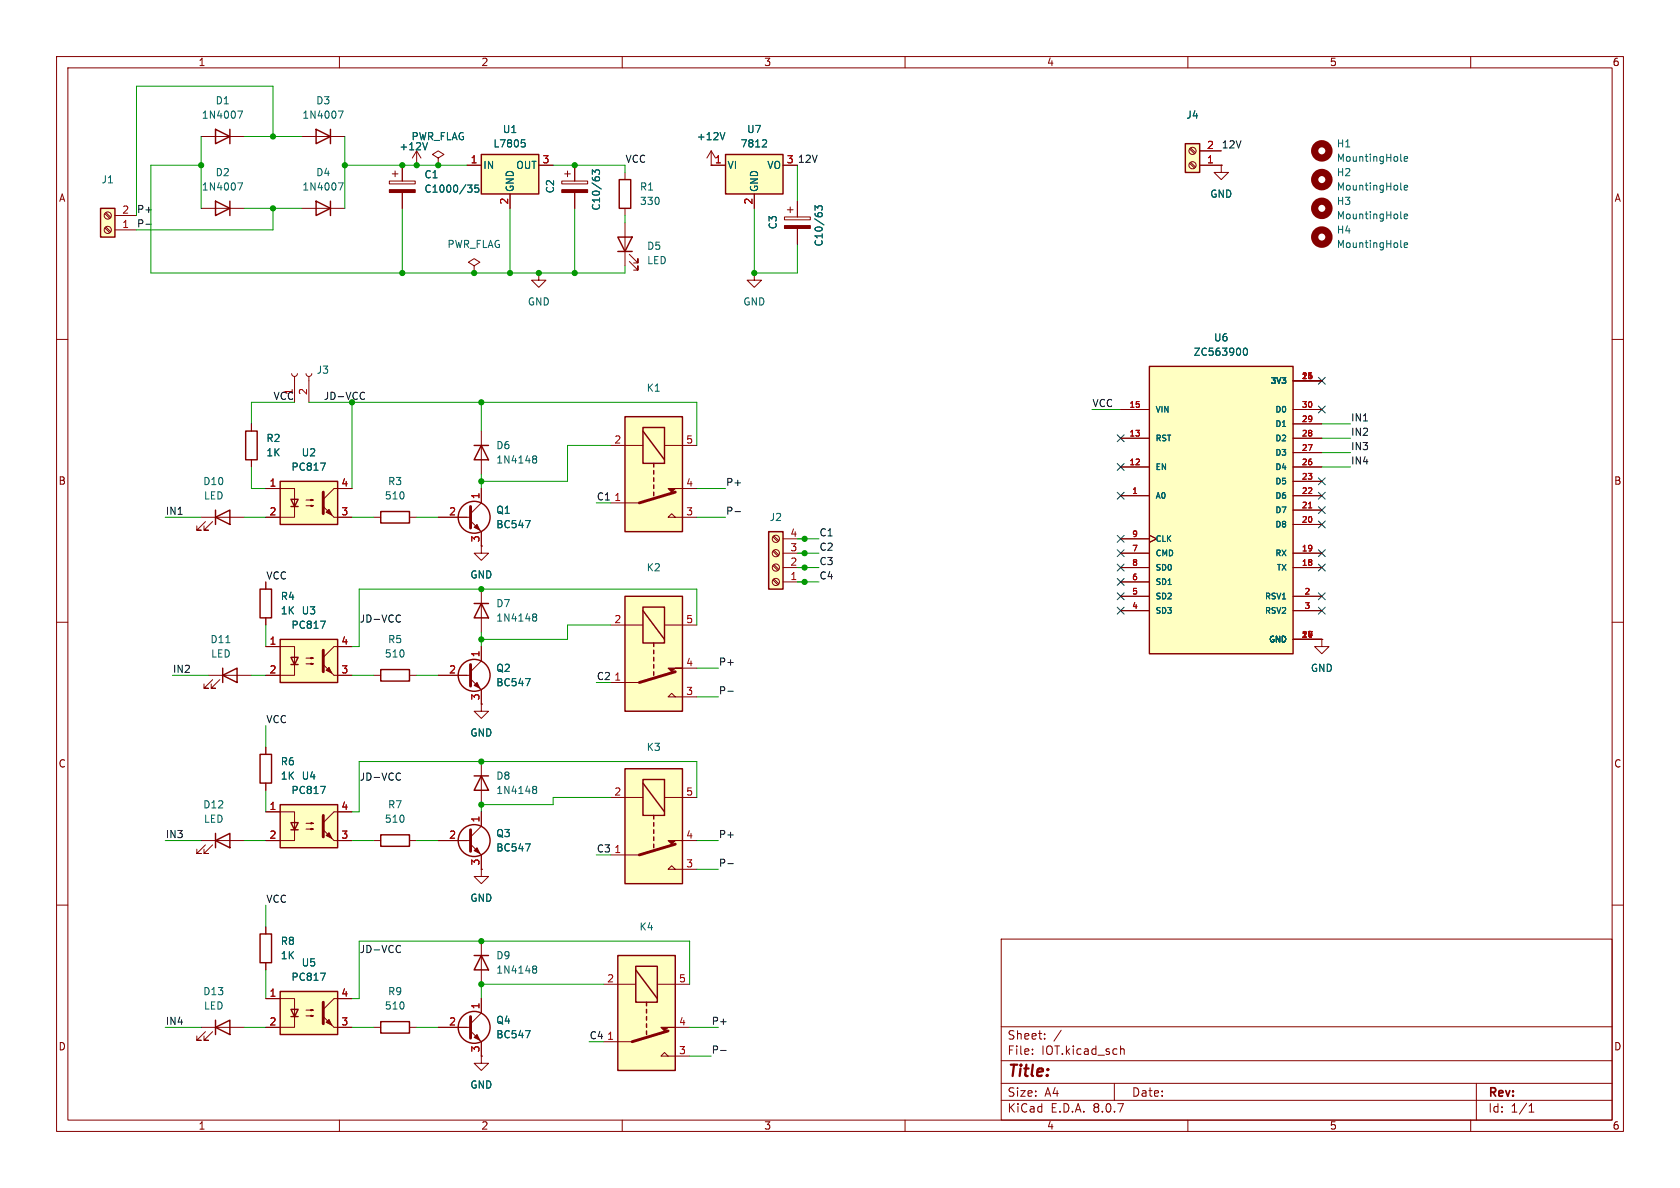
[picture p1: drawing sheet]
<svg xmlns="http://www.w3.org/2000/svg" width="297mm" height="210mm" viewBox="0 0 297 210" stroke-linecap="round" stroke-linejoin="round" font-family="sans-serif">
<g fill="none" stroke="#840000" stroke-width=".18">
<path d="M10 10h277v190h-277zM12 12h273v186h-273zM60 10v2M110 10v2M160 10v2M210 10v2M260 10v2M10 60h2M285 60h2M10 110h2M285 110h2M10 160h2"/>
<path d="M177 166h108v32h-108zM285 160h2M60 198v2M110 198v2M160 198v2M177 194.5h108M177 191.5h108M177 187.5h108M177 181.5h108M182.5 186.3v.1M182.5 185.5v.1M184.7 183.6v.1"/>
<path d="M184.7 182.8v.1M187.6 182.1l-1.3 2M197 191.5v3M198.1 184.9v1.5M198.1 185.5l.2-.1 .4 .1v.9M210 198v2M260 198v2M261 191.5v6.5M270.3 196.6h.9M270.3 195.5l.4-.4v1.5"/>
</g>
<path d="M49.5 142.2h10.2v7.7h-10.2z" fill="#ffffc2"/>
<g fill="none" stroke="#840000" stroke-width=".25">
<path d="M38.1 22.9l2.5 1.2-2.5 1.3zM40.6 22.9v2.5M49.5 142.2h10.2v7.7h-10.2zM51.4 145.4h1.3l-.6 1.3zM51.4 146.7h1.3"/>
<circle cx="83.8" cy="119.4" r="2.82"/>
</g>
<path d="M35.6 24.1h7.6M77.5 119.4h5.7M85.1 114.3v2.5l-1.9 1.9M83.2 120l1.9 1.9v2.6M47 143.5h5.1v5.1h-5.1M54.1 146.6h1.3l-.4 .1v-.3l.4 .2M54.1 145.5h1.3l-.4 .2v-.3l.4 .1M59.1 148.6h3.1M62.2 143.5h-3.1l-2 1.9M85.1 153.7v1.2h1.3l-1.3 1.3-1.3-1.3h1.3M85.1 153.7h.1" fill="none" stroke="#840000" stroke-width=".18"/>
<g fill="#840000" stroke="#840000" stroke-width=".18">
<path d="M57.1 146.7l2 1.9z"/>
<path d="M58.2 147.2l.5 1-1-.5z"/>
<path d="M83.8 121.2l.5-.5 .5 1z"/>
</g>
<path d="M83.2 117.5v3.8M57.1 144.1v3.9" fill="none" stroke="#840000" stroke-width=".51"/>
<path d="M42 19.6h.9l-.6 1.3M92.9 120h.8l-.5 1.2M56.7 139h.8l-.5 1.3" fill="none" stroke="#006464" stroke-width=".18"/>
<path d="M203.2 64.8h25.4v50.8h-25.4z" fill="#ffffc2"/>
<path d="M109.5 31.8h2v5h-2zM203.2 64.8h25.4v50.8h-25.4zM67.3 118.4h5.1v2h-5.1z" fill="none" stroke="#840000" stroke-width=".25"/>
<g fill="none" stroke="#840000" stroke-width=".18">
<path d="M110.5 30.5v1.3M110.5 36.8v1.3M138.7 38.4h4.6v.5h-4.6zM139.2 37.1h1M139.7 36.6v1M141 35.6v2.8M141 40.4v2.8M198.1 77.5h5.1M198.1 72.4h5.1M228.6 67.3h5.1M228.6 77.5h5.1M228.6 72.4h5.1"/>
<path d="M228.6 74.9h5.1M198.1 87.6h5.1M198.1 82.6h5.1M198.1 97.8h5.1M198.1 95.3h5.1M203.2 94.6l1.3 .7-1.3 .6M228.6 87.6h5.1M228.6 82.6h5.1M228.6 97.8h5.1M228.6 92.7h5.1M228.6 90.2h5.1M228.6 85.1h5.1"/>
<path d="M228.6 80h5.1M66 119.4h1.3M72.4 119.4h1.3M198.1 100.3h5.1M198.1 105.4h5.1M198.1 108h5.1M198.1 102.9h5.1M228.6 113h5.1M228.6 100.3h5.1M228.6 105.4h5.1M228.6 108h5.1"/>
</g>
<path d="M231.3 89.8h.6" fill="none" stroke="#a90000" stroke-width=".18"/>
<path d="M144.1 37.2v-.8l.5 .4 .1-.4h.5l.2 .2-.2 .6M219.9 61.7l.2-.2a.68 .68 0 0 1 .4 .7 .68 .68 0 0 1-.4 .6l-.2-.1-.1-.4z" fill="none" stroke="#006464" stroke-width=".18"/>
<path d="M138.7 39.9h4.6v.5h-4.6z" fill="#840000" stroke="#840000" stroke-width=".18"/>
<path d="M17.8 36.8h2.5v5.1h-2.5z" fill="#ffffc2"/>
<path d="M17.8 36.8h2.5v5.1h-2.5z" fill="none" stroke="#840000" stroke-width=".25"/>
<g fill="none" stroke="#840000" stroke-width=".18">
<path d="M18.5 37.8l.9 .8M18.7 37.6l.9 .8M20.3 38.1h3.8M18.5 40.3l.9 .8M18.7 40.1l.9 .9M20.3 40.6h3.8"/>
<circle cx="19" cy="38.1" r=".63"/>
<circle cx="19" cy="40.6" r=".63"/>
</g>
<circle cx="233.7" cy="26.7" r="1.27" fill="none" stroke="#840000" stroke-width="1.3"/>
<path d="M247.6 28.3l.2 .2M248.2 28.1l.6-.1v-.3h-.4l-.2 .2 .1 .6h.5" fill="none" stroke="#006464" stroke-width=".18"/>
<path d="M209.5 25.4h2.6v5.1h-2.6z" fill="#ffffc2"/>
<g fill="none" stroke="#840000" stroke-width=".25">
<path d="M55.9 35.6l2.5 1.2-2.5 1.3zM58.4 35.6v2.5M209.5 25.4h2.6v5.1h-2.6zM109.2 41.9h2.6l-1.3 2.6zM109.2 44.5h2.6M38.1 91.4l2.5-1.2v2.5zM38.1 90.2v2.5M39.4 119.4l2.5-1.3v2.6zM39.4 118.1v2.6M38.1 148.6l2.5-1.3v2.6zM38.1 147.3v2.6M83.8 168.9h2.6"/>
<path d="M85.1 168.9l1.3 2.6h-2.6z"/>
<circle cx="83.8" cy="181.6" r="2.82"/>
</g>
<g fill="none" stroke="#840000" stroke-width=".18">
<path d="M53.3 36.8h7.7M68.8 32h4.6v.5h-4.6zM69.3 30.7h1.1M69.8 30.2v1M71.1 29.2v2.8M71.1 34v2.8M73.7 29.2h.1M73.7 26.7l-.8 1.2M73.7 26.7v2.5M73.7 26.7l.7 1.2M77.5 27.9l1-.6-1-.6-1 .6 1 .6v1.3M77.5 29.2h.1"/>
<path d="M110.5 39.4v7.6M210.3 26.3l.9 .9M210.3 28.9l.9 .8M210.5 26.2l.9 .8M210.5 28.7l.9 .8M212.1 29.2h3.8M212.1 26.7h3.8M215.9 29.2v1.3h1.3l-1.3 1.3-1.3-1.3h1.3M215.9 29.2h.1M83.8 47l1-.6-1-.7-1 .7 1 .6v1.3M83.8 48.3h.1M95.2 48.3v1.2h1.3l-1.3 1.3-1.2-1.3h1.2"/>
<path d="M95.2 48.3h.1M111.3 46.2l1.5 1.6v-.8v.8h-.8M111.3 45l1.5 1.5v-.8v.8h-.8M133.3 48.3v1.2h1.3l-1.3 1.3-1.2-1.3h1.2M133.3 48.3h.1M35.6 91.4h7.6M36.3 92.2l-1.5 1.5h.8h-.8v-.7M37.6 92.2l-1.5 1.5h.7h-.7v-.7M36.8 119.4h7.6M37.6 120.1l-1.5 1.6h.7h-.7v-.8M38.9 120.1l-1.6 1.6h.8h-.8v-.8M85.1 124.5v1.2h1.3l-1.3 1.3-1.3-1.3h1.3"/>
<path d="M85.1 124.5h.1M35.6 148.6h7.6M36.3 149.4l-1.5 1.5h.8h-.8v-.8M37.6 149.4l-1.5 1.5h.7h-.7v-.8M85.1 166.4v7.6M85.1 176.5v2.6l-1.9 1.9M77.5 181.6h5.7M83.2 182.2l1.9 2v2.5M85.1 186.7v1.3h1.3l-1.3 1.2-1.3-1.2h1.3M85.1 186.7h.1"/>
<circle cx="210.8" cy="26.7" r=".63"/>
<circle cx="210.8" cy="29.2" r=".63"/>
</g>
<g fill="none" stroke="#006464" stroke-width=".18">
<path d="M59.8 32.3h.9l-.6 1.3M75.6 25.2l-.5 1.3M82.7 32.7h.7l-.4 .5 .4 .1v.4l-.2 .3h-.4M84.6 32.7h-.6l-.1 .6 .2-.1 .4 .1 .2 .1-.1 .5-.2 .1-.5-.1M247.6 38.5l.2 .2M247.6 33.4l.2 .2M248.2 38.3l.6-.2v-.2l-.4-.1-.2 .2 .1 .6h.5M248.2 33.2l.6-.1v-.3h-.4l-.2 .1 .1 .6h.5M247.6 43.6l.2 .2M248.2 43.3l.6-.1v-.2l-.4-.1-.2 .2 .1 .6h.5M39.9 113.6h.8M94.3 171.2l.1 .1"/>
<path d="M94.3 170.8h.3l.2 .1 .1 .2-.3 .2M94.4 171.3h.2M94.4 171.3l-.1 .1M94.6 171.3l.3 .2-.1 .4-.2 .1h-.3M92.9 182.2h.8l-.5 1.3"/>
</g>
<path d="M83.2 179.7v3.8" fill="none" stroke="#840000" stroke-width=".51"/>
<g fill="#840000" stroke="#840000" stroke-width=".18">
<path d="M83.8 183.4l.5-.5 .5 1z"/>
<path d="M68.8 33.5h4.6v.5h-4.6z"/>
</g>
<g fill="none" stroke="#840000" stroke-width="1.3">
<circle cx="233.7" cy="36.8" r="1.27"/>
<circle cx="233.7" cy="31.7" r="1.27"/>
<circle cx="233.7" cy="41.9" r="1.27"/>
</g>
<path d="M135.9 94h2.5v10.1h-2.5z" fill="#ffffc2"/>
<path d="M135.9 94h2.5v10.1h-2.5zM46 133.4h2v5h-2zM67.3 147.6h5.1v2h-5.1z" fill="none" stroke="#840000" stroke-width=".25"/>
<g fill="none" stroke="#840000" stroke-width=".18">
<path d="M136.7 94.9l.8 .9M136.7 97.5l.8 .8M136.7 100l.8 .8M136.8 94.7l.9 .9M136.8 97.3l.9 .8M136.8 99.8l.9 .9M138.4 97.8h3.8M138.4 95.3h3.8M136.7 102.5l.8 .9M136.8 102.4l.9 .8M138.4 102.9h3.8M138.4 100.3h3.8"/>
<path d="M47 132.1v1.3M47 138.4v1.3M66 148.6h1.3M72.4 148.6h1.3"/>
<circle cx="137.2" cy="95.2" r=".63"/>
<circle cx="137.2" cy="97.8" r=".63"/>
<circle cx="137.2" cy="100.3" r=".63"/>
<circle cx="137.2" cy="102.9" r=".63"/>
</g>
<path d="M109.2 168.9h10.2v20.3h-10.2z" fill="#ffffc2"/>
<path d="M77.5 148.6h5.7M83.2 149.2l1.9 1.9v2.6M85.1 143.5v2.6l-1.9 1.9M106.7 174h5.7M116.2 174h5.7M106.7 184.2h5.1M118.1 186.7l-.6-.6-.7 .6h5.1M119.4 181.6h2.5" fill="none" stroke="#840000" stroke-width=".18"/>
<g fill="none" stroke="#840000" stroke-width=".25">
<path d="M109.2 168.9h10.2v20.3h-10.2zM112.4 170.8h3.8v6.4h-3.8zM112.4 171.5l3.8 5M114.3 177.2v.6M114.3 178.4v.7M114.3 179.7v.6M114.3 181v.6M114.3 182.2v.7"/>
<circle cx="83.8" cy="148.6" r="2.82"/>
</g>
<path d="M83.2 146.7v3.8M118.1 182.2l-6.3 2" fill="none" stroke="#840000" stroke-width=".51"/>
<g fill="#840000" stroke="#840000" stroke-width=".18">
<path d="M116.8 181.6h2.6h-1.3l-.6 .6z"/>
<path d="M83.8 150.4l.5-.5 .5 1z"/>
</g>
<path d="M92.9 149.2h.8l-.5 1.2" fill="none" stroke="#006464" stroke-width=".18"/>
<path d="M49.5 113h10.2v7.7h-10.2z" fill="#ffffc2"/>
<path d="M55.9 22.9l2.5 1.2-2.5 1.3zM58.4 22.9v2.5M46 104.1h2v5.1h-2zM49.5 113h10.2v7.7h-10.2zM51.4 116.2h1.3l-.6 1.3zM51.4 117.5h1.3" fill="none" stroke="#840000" stroke-width=".25"/>
<path d="M53.3 24.1h7.7M47 114.3h5.1v5.1h-5.1M47 102.9v1.2M47 109.2v1.3M54.1 117.3h1.3l-.4 .2v-.3l.4 .1M54.1 116.3h1.3l-.4 .2v-.3l.4 .1M59.1 119.4h3.1M62.2 114.3h-3.1l-2 1.9" fill="none" stroke="#840000" stroke-width=".18"/>
<g fill="#840000" stroke="#840000" stroke-width=".18">
<path d="M57.1 117.5l2 1.9z"/>
<path d="M58.2 118l.5 1-1-.5z"/>
</g>
<path d="M57.1 114.9v3.8" fill="none" stroke="#840000" stroke-width=".51"/>
<path d="M59.8 19.6h.9l-.6 1.3M56.7 109.8h.8l-.5 1.3" fill="none" stroke="#006464" stroke-width=".18"/>
<path d="M128.3 27.3h10.1v7h-10.1z" fill="#ffffc2"/>
<path d="M128.3 27.3h10.1v7h-10.1zM83.8 137.2h2.6M85.1 137.2l1.3 2.5h-2.6zM38.1 181.6l2.5-1.3v2.6zM38.1 180.3v2.6" fill="none" stroke="#840000" stroke-width=".25"/>
<path d="M125.7 29.2h.1M125.7 29.2h2.6M125.7 26.7l-.7 1.2M125.7 26.7v2.5M125.7 26.7l.8 1.2M133.3 34.3v2.5M138.4 29.2h2.6M85.1 134.6v7.6M35.6 181.6h7.6M36.3 182.4l-1.5 1.5h.8h-.8v-.8M37.6 182.4l-1.5 1.5h.7h-.7v-.8" fill="none" stroke="#840000" stroke-width=".18"/>
<path d="M128.1 23.4l-.4 1.3M135.3 24.7l.2 .3v.3l-.8 .7h.8M94.3 139.5l.1 .1M94.3 139.1l.3-.1 .2 .1 .1 .2-.3 .3M94.4 139.6h.2M94.4 139.6h-.1M94.6 139.6l.3 .2-.1 .4-.2 .1-.3-.1" fill="none" stroke="#006464" stroke-width=".18"/>
<path d="M49.5 175.3h10.2v7.6h-10.2z" fill="#ffffc2"/>
<path d="M46 165.1h2v5.1h-2zM49.5 175.3h10.2v7.6h-10.2zM51.4 178.4h1.3l-.6 1.3zM51.4 179.7h1.3" fill="none" stroke="#840000" stroke-width=".25"/>
<path d="M99.3 32h4.6v.5h-4.6zM99.8 30.7h1M100.3 30.2v1M101.6 29.2v2.8M101.6 34v2.8M47 176.5h5.1v5.1h-5.1M47 163.8v1.3M47 170.2v1.3M54.1 179.6h1.3l-.4 .1v-.2l.4 .1M54.1 178.6h1.3l-.4 .1v-.3l.4 .2M62.2 176.5h-3.1l-2 1.9M59.1 181.6h3.1" fill="none" stroke="#840000" stroke-width=".18"/>
<g fill="#840000" stroke="#840000" stroke-width=".18">
<path d="M57.1 179.7l2 1.9z"/>
<path d="M57.7 180.7l.5-.5 .5 1z"/>
<path d="M99.3 33.5h4.6v.5h-4.6z"/>
</g>
<path d="M57.1 177.2v3.8" fill="none" stroke="#840000" stroke-width=".51"/>
<path d="M104.7 30.8v-.8l.5 .5 .1-.4h.6l.1 .2-.1 .5M56.7 172h.8l-.5 1.3" fill="none" stroke="#006464" stroke-width=".18"/>
<path d="M85.1 27.3h10.1v7h-10.1z" fill="#ffffc2"/>
<path d="M85.1 27.3h10.1v7h-10.1z" fill="none" stroke="#840000" stroke-width=".25"/>
<path d="M82.5 29.2h2.6M90.2 34.3v2.5M95.2 29.2h2.6" fill="none" stroke="#840000" stroke-width=".18"/>
<path d="M92.2 24.7h.6M92.3 25.2h.3l.3 .2-.1 .5-.5 .1" fill="none" stroke="#006464" stroke-width=".18"/>
<path d="M110.5 73.7h10.1v20.3h-10.1z" fill="#ffffc2"/>
<path d="M35.6 36.8h7.6M107.9 78.7h5.8M117.5 78.7h5.7M107.9 88.9h5.1M119.4 91.4l-.7-.6-.6 .6h5.1M120.6 86.4h2.6M66 181.6h1.3M72.4 181.6h1.3" fill="none" stroke="#840000" stroke-width=".18"/>
<path d="M38.1 35.6l2.5 1.2-2.5 1.3zM40.6 35.6v2.5M110.5 73.7h10.1v20.3h-10.1zM113.7 75.6h3.8v6.3h-3.8zM113.7 76.2l3.8 5.1M115.6 81.9v.7M115.6 83.2v.6M115.6 84.5v.6M115.6 85.7v.7M115.6 87v.6M67.3 180.6h5.1v2h-5.1z" fill="none" stroke="#840000" stroke-width=".25"/>
<path d="M119.4 87l-6.4 1.9" fill="none" stroke="#840000" stroke-width=".51"/>
<path d="M118.1 86.4h2.5h-1.2l-.7 .6z" fill="#840000" stroke="#840000" stroke-width=".18"/>
<path d="M42 32.3h.9l-.6 1.3" fill="none" stroke="#006464" stroke-width=".18"/>
<path d="M110.5 105.4h10.1v20.3h-10.1z" fill="#ffffc2"/>
<path d="M107.9 110.5h5.8M117.5 110.5h5.7M120.6 118.1h2.6M107.9 120.7h5.1M119.4 123.2l-.7-.6-.6 .6h5.1" fill="none" stroke="#840000" stroke-width=".18"/>
<path d="M110.5 105.4h10.1v20.3h-10.1zM113.7 107.3h3.8v6.4h-3.8zM113.7 108l3.8 5M115.6 113.7v.6M115.6 114.9v.7M115.6 116.2v.6M115.6 117.5v.6M115.6 118.7v.7" fill="none" stroke="#840000" stroke-width=".25"/>
<path d="M119.4 118.7l-6.4 2" fill="none" stroke="#840000" stroke-width=".51"/>
<path d="M118.1 118.1h2.5h-1.2l-.7 .6z" fill="#840000" stroke="#840000" stroke-width=".18"/>
<path d="M110.5 135.9h10.1v20.3h-10.1z" fill="#ffffc2"/>
<g fill="none" stroke="#840000" stroke-width=".18">
<path d="M85.1 76.2v7.6M66 91.4h1.3M72.4 91.4h1.3M77.5 91.4h5.7M83.2 92.1l1.9 1.9v2.5M85.1 96.5v1.3h1.3l-1.3 1.3-1.3-1.3h1.3M85.1 96.5h.1M85.1 86.4v2.5l-1.9 1.9M85.1 104.1v7.7M107.9 141h5.8M107.9 151.1h5.1M117.5 141h5.7"/>
<path d="M119.4 153.7l-.7-.7-.6 .7h5.1M120.6 148.6h2.6"/>
</g>
<g fill="none" stroke="#840000" stroke-width=".25">
<path d="M83.8 78.7h2.6M85.1 78.7l1.3 2.6h-2.6zM67.3 90.4h5.1v2.1h-5.1zM83.8 106.7h2.6M85.1 106.7l1.3 2.5h-2.6zM110.5 135.9h10.1v20.3h-10.1zM113.7 137.8h3.8v6.3h-3.8zM113.7 138.4l3.8 5.1M115.6 144.1v.7M115.6 145.4v.7M115.6 146.7v.6M115.6 148v.6"/>
<path d="M115.6 149.2v.7"/>
<circle cx="83.8" cy="91.4" r="2.82"/>
</g>
<path d="M83.2 89.5v3.8M119.4 149.2l-6.4 1.9" fill="none" stroke="#840000" stroke-width=".51"/>
<g fill="#840000" stroke="#840000" stroke-width=".18">
<path d="M118.1 148.6h2.5h-1.2l-.7 .6z"/>
<path d="M83.8 93.2l.5-.5 .5 1z"/>
</g>
<path d="M92.9 92h.8l-.5 1.3M94.3 80.6h.3l.2 .1 .1 .2-.3 .2M94.3 81.1h.1M94.4 81.1h.2M94.4 81.1l-.1 .1M94.6 81.1l.3 .3-.1 .3-.2 .2-.3-.1M94.3 109l.1 .1M94.3 108.6l.3-.1 .2 .2 .1 .1-.3 .3M94.4 109.1h.2M94.4 109.1h-.1M94.6 109.1l.3 .2-.1 .4-.2 .1-.3-.1" fill="none" stroke="#006464" stroke-width=".18"/>
<path d="M49.5 85.1h10.2v7.6h-10.2z" fill="#ffffc2"/>
<path d="M43.4 76.2h2.1v5.1h-2.1zM49.5 85.1h10.2v7.6h-10.2zM51.4 88.3h1.3l-.6 1.2zM51.4 89.5h1.3" fill="none" stroke="#840000" stroke-width=".25"/>
<g fill="none" stroke="#840000" stroke-width=".18">
<path d="M71.1 29.2v2.8M71.1 34v2.8M73.7 29.2h.1M77.5 29.2h.1M82.5 29.2h2.6M90.2 34.3v2.5M95.2 29.2h2.6M101.6 29.2v2.8M101.6 34v2.8M125.7 29.2h.1M125.7 29.2h2.6M133.3 34.3v2.5"/>
<path d="M138.4 29.2h2.6M141 35.6v2.8M212.1 29.2h3.8M212.1 26.7h3.8M215.9 29.2h.1M141 40.4v2.8M44.4 74.9v1.3M51.6 66l.1 .4 .4 .1 .3-.1 .2-.4M52.1 66.5v4.6M54.1 66l.2 .4 .3 .1 .4-.1 .1-.4M54.6 66.5v4.6M198.1 77.5h5.1"/>
<path d="M198.1 72.4h5.1M228.6 67.3h5.1M228.6 77.5h5.1M228.6 72.4h5.1M228.6 74.9h5.1M44.4 81.3v1.3M47 86.4h5.1v5h-5.1M54.1 89.4h1.3l-.4 .1v-.2l.4 .1M54.1 88.4h1.3l-.4 .1v-.2l.4 .1M59.1 91.4h3.1M62.2 86.4h-3.1l-2 1.9M77.5 91.4h5"/>
<path d="M85.1 96.5h.1M85.1 86.4v2.5M85.1 94v2.5M198.1 87.6h5.1M198.1 82.6h5.1M198.1 97.8h5.1M198.1 95.3h5.1M203.2 94.6l1.3 .7-1.3 .6M228.6 87.6h5.1M228.6 82.6h5.1M228.6 97.8h5.1M228.6 92.7h5.1"/>
<path d="M228.6 90.2h5.1M228.6 85.1h5.1M228.6 80h5.1M47 102.9v1.2M47 109.2v1.3M47 114.3h2.5M47 119.4h2.5M59.7 114.3h2.5M59.7 119.4h2.5M77.5 119.4h5M85.1 114.3v2.5M198.1 100.3h5.1"/>
<path d="M198.1 105.4h5.1M198.1 108h5.1M198.1 102.9h5.1M228.6 113h5.1M228.6 100.3h5.1M228.6 105.4h5.1M228.6 108h5.1M233.7 113v1.3h1.2l-1.2 1.3-1.3-1.3h1.3M233.7 113h.1M47 132.1v1.3M47 138.4v1.3M85.1 124.5h.1"/>
<path d="M85.1 121.9v2.6M47 143.5h2.5M47 148.6h2.5M59.7 143.5h2.5M59.7 148.6h2.5M77.5 148.6h5M85.1 153.7h.1M85.1 143.5v2.6M85.1 151.1v2.6M47 163.8v1.3M47 170.2v1.3M47 176.5h2.5"/>
<path d="M59.7 176.5h2.5M85.1 176.5v2.6M47 181.6h2.5M59.7 181.6h2.5M77.5 181.6h5M85.1 186.7h.1M85.1 184.2v2.5"/>
</g>
<g fill="#840000" stroke="#840000" stroke-width=".18">
<path d="M57.1 89.5l2 1.9z"/>
<path d="M57.7 90.6l.5-.6 .5 1.1z"/>
</g>
<path d="M57.1 87v3.8" fill="none" stroke="#840000" stroke-width=".51"/>
<g fill="none" stroke="#006464" stroke-width=".18">
<path d="M75.6 25.2l-.5 1.3M82.7 32.7h.7l-.4 .5 .4 .1v.4l-.2 .3h-.4M84.6 32.7h-.6l-.1 .6 .2-.1 .4 .1 .2 .1-.1 .5-.2 .1-.5-.1M92.2 24.7h.6M92.3 25.2h.3l.3 .2-.1 .5-.5 .1M104.7 30.8v-.8l.5 .5 .1-.4h.6l.1 .2-.1 .5M128.1 23.4l-.4 1.3M135.3 24.7l.2 .3v.3l-.8 .7h.8M144.1 37.2v-.8l.5 .4 .1-.4h.5l.2 .2-.2 .6M219.9 61.7l.2-.2a.68 .68 0 0 1 .4 .7 .68 .68 0 0 1-.4 .6l-.2-.1-.1-.4zM56.7 81.9h.8l-.5 1.2M92.9 92h.8l-.5 1.3"/>
<path d="M56.7 109.8h.8l-.5 1.3M92.9 120h.8l-.5 1.2M56.7 139h.8l-.5 1.3M92.9 149.2h.8l-.5 1.2M56.7 172h.8l-.5 1.3M92.9 182.2h.8l-.5 1.3"/>
</g>
<g fill="none" stroke="#0f0f0f" stroke-width=".18">
<path d="M25.8 39.6h1M64.1 69.3l.3 .2M64.4 70.5l-.3 .1M129.9 90.4h1M70.4 108.7l.4 .1M70.8 109.9l-.4 .1M70.4 136.6l.4 .2M70.8 137.8l-.4 .1M128.7 122.2h.9M128.7 152.7h.9M70.4 167.1l.4 .1M70.8 168.3l-.4 .1"/>
<path d="M127.4 185.7h1"/>
</g>
<g fill="none" stroke="#009600" stroke-width=".18">
<path d="M35.6 29.2h-8.9v19.1h83.8v-1.3M35.6 24.1v12.7M43.2 36.8h10.1M43.2 24.1h10.1M48.3 24.1v-8.9h-24.2v22.9M48.3 36.8v3.8h-24.2M61 24.1v12.7M61 29.2h21.5M71.1 36.8v11.5M90.2 36.8v11.5M97.8 29.2h12.7v1.3M101.6 36.8v11.5"/>
<path d="M110.5 38.1v1.3M133.3 36.8v11.5h7.7v-5.1M141 29.2v6.4M52.1 71.1h-7.7v3.8M54.6 71.1h68.6v7.6M62.2 71.1v15.3M85.1 71.1v5.1M107.9 78.7h-7.6v6.4h-15.2M193 72.4h5.1M233.7 74.9h5.1M233.7 77.5h5.1M29.2 91.4h6.4"/>
<path d="M43.2 91.4h3.8M44.4 82.6v3.8h2.6M62.2 91.4h3.8M73.7 91.4h3.8M85.1 83.8v2.6M105.4 88.9h2.5M123.2 91.4h5.1M123.2 86.4h5.1M141 95.3h3.8M141 97.8h3.8M233.7 82.6h5.1M233.7 80h5.1"/>
<path d="M30.5 119.4h6.3M44.4 119.4h2.6M47 110.5v3.8M62.2 119.4h3.8M73.7 119.4h3.8M85.1 111.8v2.5M107.9 110.5h-7.6v2.5h-15.2M123.2 110.5v-6.4h-59.7v10.2h-1.3M123.2 118.1h3.8M141 100.3h3.8M141 102.9h3.8M47 128.3v3.8"/>
<path d="M47 139.7v3.8M123.2 123.2h3.8M29.2 148.6h6.4M43.2 148.6h3.8M62.2 148.6h3.8M73.7 148.6h3.8M107.9 141h-10.1v1.2h-12.7v1.3M123.2 148.6h3.8M123.2 141v-6.4h-59.7v8.9h-1.3M123.2 153.7h3.8M47 160v3.8M47 171.5v5"/>
<path d="M106.7 174h-21.6v2.5M121.9 174v-7.6h-58.4v10.1h-1.3M29.2 181.6h6.4M43.2 181.6h3.8M62.2 181.6h3.8M73.7 181.6h3.8M121.9 181.6h5.1M121.9 186.7h3.8"/>
</g>
<g fill="none" stroke="#000084" stroke-width=".18">
<path d="M197.5 76.9l1.2 1.2M198.7 76.9l-1.2 1.2M233.1 71.8l1.2 1.2M233.1 66.7l1.2 1.2M234.3 71.8l-1.2 1.2M234.3 66.7l-1.2 1.2M197.5 94.6l1.2 1.3M197.5 97.2l1.2 1.2M197.5 87l1.2 1.2M197.5 99.7l1.2 1.2M197.5 81.9l1.2 1.3M198.7 94.6l-1.2 1.3"/>
<path d="M198.7 97.2l-1.2 1.2M198.7 87l-1.2 1.2M198.7 99.7l-1.2 1.2M198.7 81.9l-1.2 1.3M233.1 87l1.2 1.2M233.1 84.5l1.2 1.2M233.1 99.7l1.2 1.2M233.1 92.1l1.2 1.2M233.1 89.6l1.2 1.2M233.1 97.2l1.2 1.2M234.3 87l-1.2 1.2M234.3 84.5l-1.2 1.2"/>
<path d="M234.3 99.7l-1.2 1.2M234.3 92.1l-1.2 1.2M234.3 89.6l-1.2 1.2M234.3 97.2l-1.2 1.2M197.5 107.3l1.2 1.3M197.5 102.3l1.2 1.2M197.5 104.8l1.2 1.2M198.7 107.3l-1.2 1.3M198.7 102.3l-1.2 1.2M198.7 104.8l-1.2 1.2M233.1 107.3l1.2 1.3M233.1 104.8l1.2 1.2"/>
<path d="M234.3 107.3l-1.2 1.3M234.3 104.8l-1.2 1.2"/>
</g>
<path d="M231.3 89.8h.6" fill="none" stroke="#a90000" stroke-width=".18"/>
<g fill="#009600" stroke="#009600" stroke-width=".18">
<circle cx="73.7" cy="29.2" r=".46"/>
<circle cx="71.1" cy="29.2" r=".46"/>
<circle cx="48.3" cy="24.1" r=".46"/>
<circle cx="35.6" cy="29.2" r=".46"/>
<circle cx="48.3" cy="36.8" r=".46"/>
<circle cx="77.5" cy="29.2" r=".46"/>
<circle cx="61" cy="29.2" r=".46"/>
<circle cx="85.1" cy="166.4" r=".46"/>
<circle cx="85.1" cy="174" r=".46"/>
<circle cx="85.1" cy="134.6" r=".46"/>
<circle cx="85.1" cy="142.2" r=".46"/>
<circle cx="85.1" cy="113" r=".46"/>
<circle cx="85.1" cy="104.1" r=".46"/>
<circle cx="83.8" cy="48.3" r=".46"/>
<circle cx="95.2" cy="48.3" r=".46"/>
<circle cx="90.2" cy="48.3" r=".46"/>
<circle cx="71.1" cy="48.3" r=".46"/>
<circle cx="85.1" cy="71.1" r=".46"/>
<circle cx="85.1" cy="85.1" r=".46"/>
<circle cx="62.2" cy="71.1" r=".46"/>
<circle cx="133.3" cy="48.3" r=".46"/>
<circle cx="101.6" cy="29.2" r=".46"/>
<circle cx="101.6" cy="48.3" r=".46"/>
<circle cx="142.2" cy="95.3" r=".46"/>
<circle cx="142.2" cy="100.3" r=".46"/>
<circle cx="142.2" cy="102.9" r=".46"/>
<circle cx="142.2" cy="97.8" r=".46"/>
</g>
<text font-size="2.8" fill="#840000" x="178" y="190.9">Title:</text>
<g font-size="2.1" fill="#840000">
<text x="178" y="184">Sheet:</text>
<text x="178" y="186.7">File:</text>
<text x="184.1" y="186.7">IOT.kicad_sch</text>
<text x="178" y="196.9">KiCad</text>
<text x="178" y="194.1">Size:</text>
<text x="184.7" y="194.1">A4</text>
<text x="185.7" y="196.9">E.D.A.</text>
<text x="193.3" y="196.9">8.0.7</text>
<text x="200" y="194.1">Date:</text>
<text x="263" y="194.3">Rev:</text>
<text x="263" y="196.9">Id:</text>
<text x="267.1" y="196.9">1/1</text>
</g>
<g font-size="1.8" fill="#840000">
<text x="35" y="11.9">1</text>
<text x="85" y="11.9">2</text>
<text x="135" y="11.9">3</text>
<text x="185" y="11.9">4</text>
<text x="235" y="11.9">5</text>
<text x="285" y="11.9">6</text>
<text x="10.3" y="35.9">A</text>
<text x="285.3" y="35.9">A</text>
<text x="10.3" y="85.9">B</text>
<text x="285.3" y="85.9">B</text>
<text x="10.3" y="135.9">C</text>
<text x="285.3" y="135.9">C</text>
<text x="10.3" y="185.9">D</text>
<text x="285.3" y="185.9">D</text>
<text x="35" y="199.9">1</text>
<text x="85" y="199.9">2</text>
<text x="135" y="199.9">3</text>
<text x="185" y="199.9">4</text>
<text x="235" y="199.9">5</text>
<text x="285" y="199.9">6</text>
</g>
<g font-size="1.8" fill="#006464">
<text x="35.6" y="21.2">1N4007</text>
<text x="38" y="18.6">D1</text>
<text x="53.4" y="21.2">1N4007</text>
<text x="55.8" y="18.6">D3</text>
<text x="88.8" y="23.7">U1</text>
<text x="132" y="23.7">U7</text>
<text x="209.6" y="21.2">J4</text>
<text x="70.5" y="26.8">+12V</text>
<text x="72.7" y="25">PWR_FLAG</text>
<text x="87.1" y="26.3">L7805</text>
<text x="123.1" y="25">+12V</text>
<text x="130.8" y="26.3">7812</text>
<text x="236.2" y="26.3">H1</text>
<text x="236.2" y="28.8">MountingHole</text>
<text x="17.9" y="32.6">J1</text>
<text x="35.6" y="33.9">1N4007</text>
<text x="38" y="31.3">D2</text>
<text x="53.4" y="33.9">1N4007</text>
<text x="55.8" y="31.3">D4</text>
<text x="74.9" y="31.7">C1</text>
<text x="74.9" y="34.3">C1000/35</text>
<text x="85.3" y="30.1">IN</text>
<text x="91" y="34" transform="rotate(-90 91 34)">GND</text>
<text x="91.2" y="30.1">OUT</text>
<text x="98.1" y="34.3" transform="rotate(-90 98.1 34.3)">C2</text>
<text x="113" y="33.9">R1</text>
<text x="128.5" y="30.1">VI</text>
<text x="134.2" y="34" transform="rotate(-90 134.2 34)">GND</text>
<text x="135.6" y="30.1">VO</text>
<text x="213.9" y="35.2">GND</text>
<text x="236.2" y="31.3">H2</text>
<text x="236.2" y="33.9">MountingHole</text>
<text x="106.3" y="37.3" transform="rotate(-90 106.3 37.3)">C10/63</text>
<text x="113" y="36.4">330</text>
<text x="137.5" y="40.6" transform="rotate(-90 137.5 40.6)">C3</text>
<text x="236.2" y="36.4">H3</text>
<text x="236.2" y="39">MountingHole</text>
<text x="236.2" y="41.5">H4</text>
<text x="79" y="44">PWR_FLAG</text>
<text x="114.3" y="44.4">D5</text>
<text x="114.3" y="46.9">LED</text>
<text x="145.6" y="43.7" transform="rotate(-90 145.6 43.7)">C10/63</text>
<text x="236.2" y="44">MountingHole</text>
<text x="93.2" y="54.2">GND</text>
<text x="131.3" y="54.2">GND</text>
<text x="210.9" y="63.1">ZC563900</text>
<text x="214.5" y="60.6">U6</text>
<text x="55.9" y="66.3">J3</text>
<text x="114.2" y="69.4">K1</text>
<text x="47" y="78.3">R2</text>
<text x="47" y="80.9">1K</text>
<text x="51.4" y="83.4">PC817</text>
<text x="53.2" y="80.9">U2</text>
<text x="87.6" y="79.6">D6</text>
<text x="87.6" y="82.1">1N4148</text>
<text x="35.8" y="86">D10</text>
<text x="36" y="88.5">LED</text>
<text x="67.9" y="88.5">510</text>
<text x="68.5" y="86">R3</text>
<text x="87.6" y="93.6">BC547</text>
<text x="87.6" y="91">Q1</text>
<text x="136" y="92.3">J2</text>
<text x="114.2" y="101.2">K2</text>
<text x="49.5" y="106.3">R4</text>
<text x="83.1" y="102.5">GND</text>
<text x="87.6" y="107.5">D7</text>
<text x="37.1" y="113.9">D11</text>
<text x="49.5" y="108.8">1K</text>
<text x="51.4" y="111.4">PC817</text>
<text x="53.2" y="108.8">U3</text>
<text x="68.5" y="113.9">R5</text>
<text x="87.6" y="110.1">1N4148</text>
<text x="37.2" y="116.4">LED</text>
<text x="67.9" y="116.4">510</text>
<text x="87.6" y="119">Q2</text>
<text x="231.6" y="119">GND</text>
<text x="87.6" y="121.5">BC547</text>
<text x="83.1" y="130.4">GND</text>
<text x="49.5" y="135.5">R6</text>
<text x="114.2" y="132.9">K3</text>
<text x="35.8" y="143.1">D12</text>
<text x="49.5" y="138">1K</text>
<text x="51.4" y="140.6">PC817</text>
<text x="53.2" y="138">U4</text>
<text x="68.5" y="143.1">R7</text>
<text x="87.6" y="138">D8</text>
<text x="87.6" y="140.6">1N4148</text>
<text x="36" y="145.6">LED</text>
<text x="67.9" y="145.6">510</text>
<text x="87.6" y="148.2">Q3</text>
<text x="87.6" y="150.7">BC547</text>
<text x="83.1" y="159.6">GND</text>
<text x="49.5" y="167.2">R8</text>
<text x="113" y="164.7">K4</text>
<text x="49.5" y="169.8">1K</text>
<text x="51.4" y="173.6">PC817</text>
<text x="53.2" y="171">U5</text>
<text x="87.6" y="169.8">D9</text>
<text x="87.6" y="172.3">1N4148</text>
<text x="35.8" y="176.1">D13</text>
<text x="36" y="178.7">LED</text>
<text x="67.9" y="178.7">510</text>
<text x="68.5" y="176.1">R9</text>
<text x="87.6" y="183.7">BC547</text>
<text x="87.6" y="181.2">Q4</text>
<text x="83.1" y="192.6">GND</text>
</g>
<g font-size="1.8" fill="#a90000">
<text x="83.1" y="29">1</text>
<text x="95.8" y="29">3</text>
<text x="126.3" y="29">1</text>
<text x="139" y="29">3</text>
<text x="213.3" y="29">1</text>
<text x="213.3" y="26.4">2</text>
<text x="21.5" y="40.4">1</text>
<text x="21.5" y="37.8">2</text>
<text x="89.9" y="36.3" transform="rotate(-90 89.9 36.3)">2</text>
<text x="133.1" y="36.3" transform="rotate(-90 133.1 36.3)">2</text>
<text x="54.4" y="69.9" transform="rotate(-90 54.4 69.9)">2</text>
<text x="108.5" y="78.5">2</text>
<text x="121.2" y="78.5">5</text>
<text x="47.6" y="86.1">1</text>
<text x="60.3" y="86.1">4</text>
<text x="84.8" y="88.3" transform="rotate(-90 84.8 88.3)">1</text>
<text x="108.5" y="88.6">1</text>
<text x="121.2" y="86.1">4</text>
<text x="47.6" y="91.2">2</text>
<text x="60.3" y="91.2">3</text>
<text x="79.3" y="91.2">2</text>
<text x="84.8" y="96" transform="rotate(-90 84.8 96)">3</text>
<text x="121.2" y="91.2">3</text>
<text x="139.6" y="95">4</text>
<text x="139.6" y="100.1">2</text>
<text x="139.6" y="97.5">3</text>
<text x="139.6" y="102.6">1</text>
<text x="108.5" y="110.2">2</text>
<text x="121.2" y="110.2">5</text>
<text x="47.6" y="114">1</text>
<text x="47.6" y="119.1">2</text>
<text x="60.3" y="119.1">3</text>
<text x="60.3" y="114">4</text>
<text x="79.3" y="119.1">2</text>
<text x="84.8" y="116.3" transform="rotate(-90 84.8 116.3)">1</text>
<text x="121.2" y="117.9">4</text>
<text x="84.8" y="123.9" transform="rotate(-90 84.8 123.9)">3</text>
<text x="108.5" y="120.4">1</text>
<text x="121.2" y="122.9">3</text>
<text x="47.6" y="143.3">1</text>
<text x="60.3" y="143.3">4</text>
<text x="108.5" y="140.7">2</text>
<text x="121.2" y="140.7">5</text>
<text x="47.6" y="148.3">2</text>
<text x="60.3" y="148.3">3</text>
<text x="79.3" y="148.3">2</text>
<text x="84.8" y="145.5" transform="rotate(-90 84.8 145.5)">1</text>
<text x="121.2" y="148.3">4</text>
<text x="84.8" y="153.1" transform="rotate(-90 84.8 153.1)">3</text>
<text x="108.5" y="150.9">1</text>
<text x="121.2" y="153.4">3</text>
<text x="107.2" y="173.7">2</text>
<text x="119.9" y="173.7">5</text>
<text x="47.6" y="176.3">1</text>
<text x="60.3" y="176.3">4</text>
<text x="84.8" y="178.5" transform="rotate(-90 84.8 178.5)">1</text>
<text x="47.6" y="181.4">2</text>
<text x="60.3" y="181.4">3</text>
<text x="79.3" y="181.4">2</text>
<text x="107.2" y="183.9">1</text>
<text x="119.9" y="181.4">4</text>
<text x="84.8" y="186.1" transform="rotate(-90 84.8 186.1)">3</text>
<text x="119.9" y="186.4">3</text>
</g>
<g font-size="1.8" fill="#0f0f0f">
<text x="110.5" y="28.9">VCC</text>
<text x="141" y="28.9">12V</text>
<text x="215.9" y="26.3">12V</text>
<text x="24.1" y="37.8">P+</text>
<text x="24.1" y="40.3">P-</text>
<text x="48.3" y="70.8">VCC</text>
<text x="51.8" y="69.9" transform="rotate(-90 51.8 69.9)">1</text>
<text x="57.1" y="70.8">JD-VCC</text>
<text x="193" y="72">VCC</text>
<text x="238.8" y="74.6">IN1</text>
<text x="238.8" y="77.1">IN2</text>
<text x="238.8" y="79.7">IN3</text>
<text x="238.8" y="82.2">IN4</text>
<text x="105.4" y="88.6">C1</text>
<text x="128.3" y="86">P+</text>
<text x="29.2" y="91.1">IN1</text>
<text x="128.3" y="91.1">P-</text>
<text x="144.8" y="94.9">C1</text>
<text x="144.8" y="97.4">C2</text>
<text x="144.8" y="100">C3</text>
<text x="47" y="102.5">VCC</text>
<text x="144.8" y="102.5">C4</text>
<text x="63.5" y="110.1">JD-VCC</text>
<text x="30.5" y="119">IN2</text>
<text x="127" y="117.8">P+</text>
<text x="127" y="122.8">P-</text>
<text x="47" y="127.9">VCC</text>
<text x="63.5" y="138.1">JD-VCC</text>
<text x="29.2" y="148.2">IN3</text>
<text x="127" y="148.2">P+</text>
<text x="127" y="153.3">P-</text>
<text x="47" y="159.7">VCC</text>
<text x="63.5" y="168.6">JD-VCC</text>
<text x="29.2" y="181.3">IN4</text>
<text x="125.7" y="181.3">P+</text>
<text x="125.7" y="186.3">P-</text>
</g>
<g font-size="1.8" fill="#009600">
<text x="105.4" y="120.3">C2</text>
<text x="105.4" y="150.8">C3</text>
<text x="104.1" y="183.8">C4</text>
</g>
<g font-size="1.4" fill="#006464">
<text x="224.5" y="68">3V3</text>
<text x="204.2" y="73.1">VIN</text>
<text x="225.3" y="75.7">D1</text>
<text x="225.3" y="73.1">D0</text>
<text x="204.2" y="83.3">EN</text>
<text x="204.2" y="78.2">RST</text>
<text x="225.3" y="83.3">D4</text>
<text x="225.3" y="80.7">D3</text>
<text x="225.3" y="78.2">D2</text>
<text x="204.2" y="88.4">A0</text>
<text x="225.3" y="88.4">D6</text>
<text x="225.3" y="85.8">D5</text>
<text x="204.2" y="96">CLK</text>
<text x="225.3" y="93.4">D8</text>
<text x="225.3" y="90.9">D7</text>
<text x="204.2" y="98.5">CMD</text>
<text x="204.2" y="101.1">SD0</text>
<text x="225.3" y="98.5">RX</text>
<text x="225.6" y="101.1">TX</text>
<text x="204.2" y="106.1">SD2</text>
<text x="204.2" y="103.6">SD1</text>
<text x="223.5" y="106.1">RSV1</text>
<text x="204.2" y="108.7">SD3</text>
<text x="223.5" y="108.7">RSV2</text>
<text x="224.2" y="113.8">GND</text>
</g>
<g font-size="1.4" fill="#a90000">
<text x="230" y="67.1">11</text>
<text x="230" y="67.1">16</text>
<text x="199.6" y="77.2">13</text>
<text x="199.6" y="72.1">15</text>
<text x="230" y="77.2">28</text>
<text x="230" y="74.7">29</text>
<text x="230" y="72.1">30</text>
<text x="199.6" y="82.3">12</text>
<text x="230" y="82.3">26</text>
<text x="230" y="79.8">27</text>
<text x="200" y="87.4">1</text>
<text x="230" y="89.9">21</text>
<text x="230" y="87.4">22</text>
<text x="230" y="84.8">23</text>
<text x="200" y="95">9</text>
<text x="230" y="92.5">20</text>
<text x="200" y="97.5">7</text>
<text x="200" y="100.1">8</text>
<text x="230" y="100.1">18</text>
<text x="230" y="97.5">19</text>
<text x="200" y="107.7">4</text>
<text x="200" y="105.2">5</text>
<text x="200" y="102.6">6</text>
<text x="230.5" y="105.2">2</text>
<text x="230.5" y="107.7">3</text>
<text x="230" y="112.8">14</text>
</g>
</svg>
